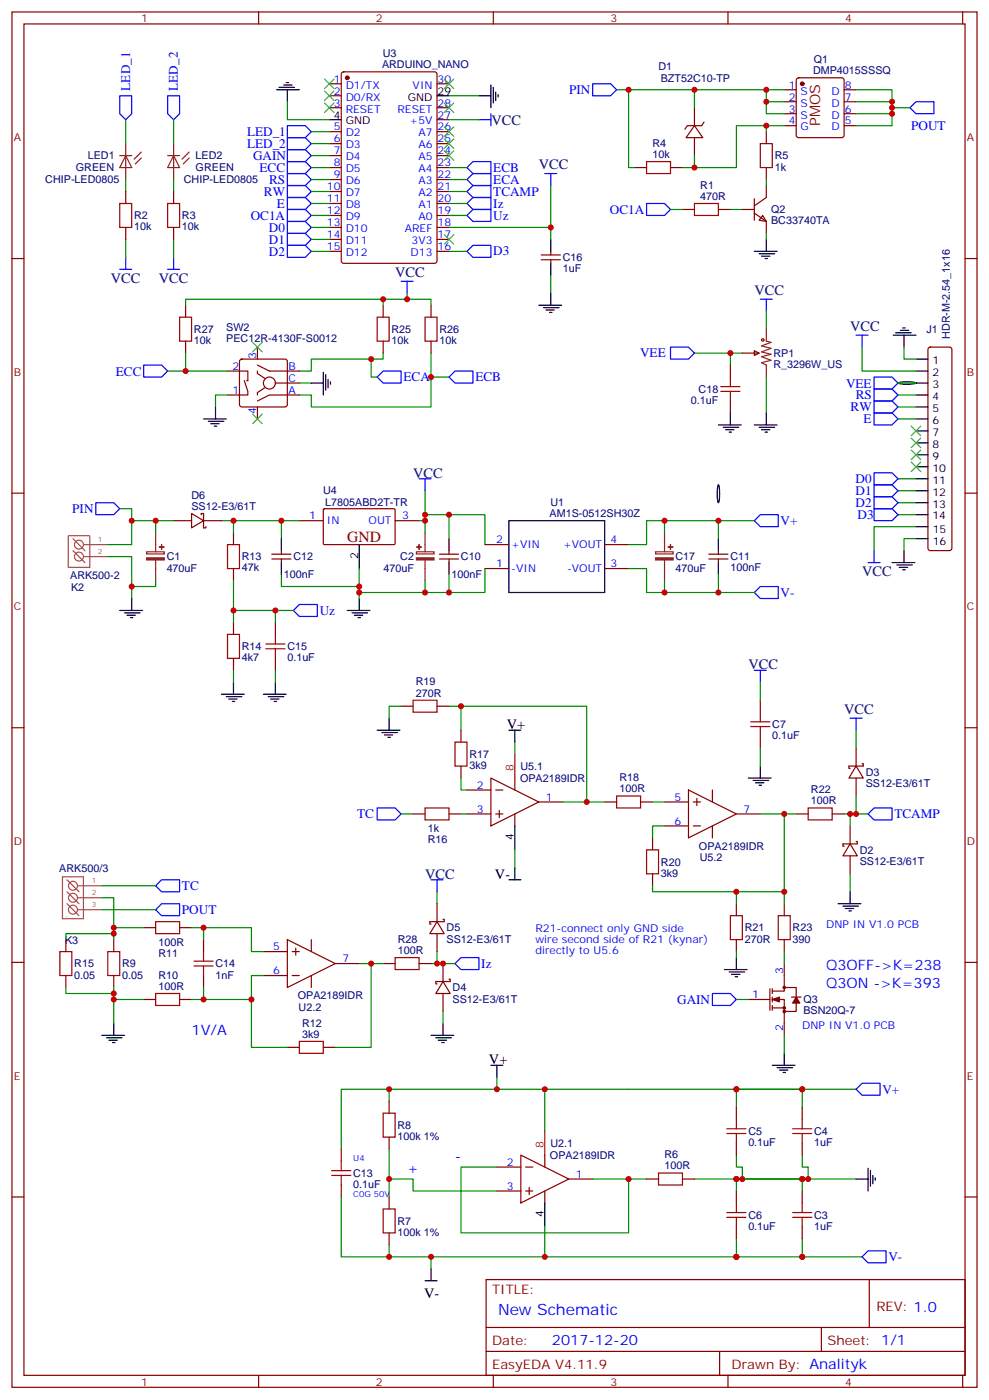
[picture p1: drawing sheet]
<svg xmlns="http://www.w3.org/2000/svg" width="291mm" height="413mm" viewBox="0 0 291 413" stroke-linecap="round" stroke-linejoin="round" font-family="sans-serif">
<g fill="none" stroke="#870000" stroke-width=".35">
<path d="M3.5 3.5h284.4v405.4h-284.4zM7.1 7.1h277.2v398.2h-277.2zM76.2 3.5v3.6M145.3 3.5v3.6M214.5 3.5v3.6M283.6 3.5v3.6M97 24.7h3.5M97 28.2h3.5M97 31.8h3.5M97 38.8h3.5M100.8 21.4l.4-.2h26.9l.6 .4 .1 55.3-.5 .7h-27.1l-.6-.5-.1-55.2zM128.8 24.7h3.5"/>
<path d="M128.8 31.8h3.5M128.8 38.8h3.5M128.8 35.3h3.5M204.6 37l2.5 3.6h-5zM204.6 31.8v5.2M207.4 36l-.7 1h-4.2l-.7 1.1M225.8 38.8v3.5M231.1 26.5h3.5M231.1 30h3.5M231.1 33.5h3.5M231.1 37h3.5M234.8 23.1l.5-.2h12.7l.5 .2 .2 .5v16.3l-.2 .5-.5 .2h-12.7l-.5-.3-.2-.4v-16.3z"/>
<path d="M248.7 26.5h3.5M248.7 30h3.5M248.7 33.5h3.5M248.7 37h3.5M37 56.4v3.6M51.2 56.4v3.6M97 42.3h3.5M97 45.9h3.5M97 49.4h3.5M97 52.9h3.5M97 56.4h3.5M97 60h3.5"/>
<path d="M128.8 42.3h3.5M128.8 45.9h3.5M128.8 49.4h3.5M128.8 52.9h3.5M128.8 56.4h3.5M128.8 60h3.5M187 49.4h3.5M197.6 49.4h3.5M204.6 40.6v5.3M222.2 58.6v6.3M225.8 49.4v3.5M225.8 54.7v3.5l-3.6 2.5"/>
<path d="M3.5 76.2h3.6M37 67v3.6M51.2 67v3.6M97 63.5h3.5M97 67h3.5M97 70.6h3.5M97 74.1h3.5M128.8 63.5h3.5M128.8 67h3.5M128.8 70.6h3.5M128.8 74.1h3.5M159.5 75.1h5.6"/>
<path d="M159.5 76.6h5.6M162.3 74.1v1M162.3 76.6v1M201.1 61.7h3.5M211.7 61.7h3.5M218.7 61.7h3.5M222.2 62.8l3.6 2.5v3.5M224.7 63.5l1.1 1.8-2.1-.4zM284.3 76.2h3.6M54.7 90v3.5M112.9 90v3.5M127 90v3.5"/>
<path d="M54.7 100.5v3.6M67 109.4h6v2.8h-.3M70.8 106l.5-.2h12.7l.5 .2 .2 .5v12.7l-.3 .5-.4 .2h-12.7l-.5-.2-.2-.5v-12.7zM72 112.2l1 3.2v1h-6M75.8 107.6l3.6 1.8h8.8M75.8 102.3v3.5M75.8 109.4v.7l2.2 1.4M75.8 119.9v3.6M78 114.3l-2.2 1.4v.7M81.1 112.9h7.1M88.2 116.4h-8.8l-3.6 1.8M112.9 100.5v3.6"/>
<path d="M127 100.5v3.6M215.2 107.6v3.5M215.2 118.2v3.5M218.7 104.1h5M222.2 103.4l1.5 .7-1.5 .7zM273.6 102.5l.5-.2h5.7l.5 .2 .2 .5v58.6l-.3 .5-.4 .2h-5.7l-.5-.3-.2-.4v-58.6zM3.5 145.3h3.6M51.2 153.5h5.2M56.4 151.3l3.6 2.2-3.6 2.1zM59.3 151.7v-.4h.7v4.3h.7v-.4M60 153.5h5.3M68.8 157v3.5"/>
<path d="M88.2 153.5h7M95.3 150.1l.3-.2 20.6 .1 .2 .3v10l-.3 .2h-20.7l-.2-.3zM116.4 153.5h7.1M284.3 145.3h3.6M68.8 167.6v3.5M80.1 163.3h5.6M80.1 164.7h5.6M82.9 162.3v1M82.9 164.7v1.1M129.5 163.3h5.6M129.5 164.7h5.6M132.3 162.3v1"/>
<path d="M132.3 164.7v1.1M142.9 167.6h7M142.9 160.5h7M178.2 167.6h7M178.2 160.5h7M208.8 163.3h5.7M208.8 164.7h5.7M211.7 162.3v1M211.7 164.7v1.1M68.8 183.4v3.6M68.8 194v3.6M81.1 183.4v3.6"/>
<path d="M81.1 194v3.6M3.5 214.5h3.6M118.2 208.1h3.5M128.8 208.1h3.5M135.8 215.2v3.5M224 206.4v3.5M224 217v3.5M284.3 214.5h3.6M121.7 239.9h3.5M132.3 239.9h3.5M135.8 225.8v3.5M137.6 232.8h7"/>
<path d="M137.6 239.9h7M144.6 229.3l14.1 7.1-14.1 7zM146 232.8h2.2M146 239.9h2.2M147.1 238.8v2.1M151.7 229.3v3.5M151.7 239.9v3.5M158.7 236.4h7.1M178.2 236.4h3.5M188.7 236.4h3.6M195.8 236.4h7M202.8 232.8l14.2 7.1-14.2 7z"/>
<path d="M204.3 236.4h2.1M205.3 235.3v2.1M209.9 232.8v3.6M217 239.9h7M234.6 239.9h3.5M245.2 239.9h3.5M252.2 225.8l2.2 3.5h-4.3zM252.2 220.5v5.3M252.2 229.3v5.3M254 225.1h.4v.7h-4.3v.7h.4M192.3 246.9v3.6M192.3 257.5v3.6"/>
<path d="M195.8 243.4h7M204.3 243.4h2.1M209.9 243.4v3.5M250.5 248.7l2.1 3.5h-4.2zM250.5 243.4v5.3M250.5 252.2v5.3M252.2 248h.4v.7h-4.2v.7h.3M19.4 276.9v3.6M33.5 276.9v3.6M42.3 273.4h3.6M52.9 273.4h3.5M60 276.9v3.6"/>
<path d="M84.7 276.9l14.1 7.1-14.1 7zM87.1 279.4v2.1M91.7 276.9v3.6M128.8 271.6l2.1 3.6h-4.3zM128.8 266.3v5.3M128.8 275.2v5.3M130.5 270.9h.4v.7h-4.3v.7h.4M217 266.3v3.6M217 276.9v3.6M231.1 266.3v3.6M231.1 276.9v3.6M3.5 283.6h3.6"/>
<path d="M19.4 287.5v3.5M33.5 287.5v3.5M42.3 294.6h3.6M52.9 294.6h3.5M60 287.5v3.5M77.6 287.5h7.1M77.6 280.5h7.1M86.1 287.5h2.1M86.1 280.5h2.1M91.7 287.5v3.5M98.8 284h7M112.9 284h3.5"/>
<path d="M123.5 284h3.5M130.5 289.3l2.1 3.5h-4.2zM130.5 284v5.3M130.5 292.8v5.3M132.3 288.6h.3v.7h-4.2v.7h.4M220.5 294.6h6.3M226.8 291.4v6.3M227.5 294.6h3.6v3.5h3.5v-2.5M227.5 292.1h3.6v-1.1h3.5v2.9M227.5 291.4v1.4M227.5 293.9v1.4M227.5 296.3v1.4"/>
<path d="M227.5 297h3.6M231.1 284v7M231.1 298.1v7.1M233.2 293.9h2.8M284.3 283.6h3.6M84.7 308.7h3.5M95.2 308.7h3.6M100.5 338.7v3.5M114.7 324.6v3.5M114.7 335.1v3.6M217 326.3v3.5M217 336.9v3.5"/>
<path d="M236.4 326.3v3.5M236.4 336.9v3.5M3.5 352.8h3.6M100.5 349.2v3.6M114.7 352.8v3.5M146.4 344h7.1M146.4 351h7.1M153.5 340.4l14.1 7.1-14.1 7zM154.9 344h2.1M154.9 351h2.1M155.9 350v2.1M160.5 340.4v3.6"/>
<path d="M160.5 351v3.5M167.6 347.5h7M190.5 347.5h3.5M201.1 347.5h3.5M217 351v3.5M236.4 351v3.5M284.3 352.8h3.6M114.7 363.4v3.5M143.2 377.1h141.1v28.2h-141.1zM217 361.6v3.5M236.4 361.6v3.5M256.1 377.1v14.1"/>
<path d="M143.2 391.2h141.1M143.2 398.3h141.1M212 398.3v7M242 391.2v7.1M76.2 405.3v3.6M145.3 405.3v3.6M214.5 405.3v3.6M283.6 405.3v3.6"/>
<circle cx="79.4" cy="112.9" r="1.76"/>
</g>
<g fill="none" stroke="#8c2424" stroke-width=".35">
<path d="M35.3 45.9h3.5M37 45.9l1.8 3.5h-3.5zM37 42.3v10.6M41.6 46.6l-1.7 1.7M41.6 44.8l-2.1 2.1M49.4 45.9h3.5M51.2 45.9l1.7 3.5h-3.5zM51.2 42.3v10.6M55.7 46.6l-1.7 1.7M55.7 44.8l-2.1 2.1M225.8 97v3.5l1.4 .4-2.8 1.1 2.8 .7-2.8 1 2.8 .7-2.8 .7 2.8 1.1-2.8 .7 1.4 .7v3.5M45.9 157v5.6"/>
<path d="M125.2 157v5.6M195.8 157v5.6M43.2 162.6h5.2v.7h-5.2zM45.9 165.1v6M122.7 162.6h5.2v.7h-5.2zM125.2 165.1v6M193.1 162.6h5.2v.7h-5.2zM195.8 165.1v6"/>
</g>
<g fill="none" stroke="#00f" stroke-width=".35">
<path d="M35.3 28.2h3.5v5.3l-1.8 1.8-1.7-1.8zM49.4 28.2h3.5v5.3l-1.7 1.8-1.8-1.8zM84.7 37h5.3l1.7 1.8-1.7 1.8h-5.3zM141.1 35.3h3.5M144.6 33.5v3.5M174.6 24.7h5.3l1.8 1.8-1.8 1.7h-5.3zM268.1 31.8l1.8-1.8h5.3v3.5h-5.3zM84.7 40.6h5.3l1.7 1.7-1.7 1.8h-5.3zM84.7 44.1h5.3l1.7 1.8-1.7 1.7h-5.3zM84.7 51.2h5.3l1.7 1.7-1.7 1.8h-5.3zM84.7 54.7h5.3l1.7 1.7-1.7 1.8h-5.3zM84.7 58.2h5.3l1.7 1.8-1.7 1.7h-5.3z"/>
<path d="M84.7 47.6h5.3l1.7 1.8-1.7 1.8h-5.3zM137.6 60l1.7-1.8h5.3v3.5h-5.3zM137.6 56.4l1.7-1.7h5.3v3.5h-5.3zM139.3 51.2h5.3v3.5h-5.3l-1.7-1.8zM139.3 47.6h5.3v3.6h-5.3l-1.7-1.8zM160.5 51.2h3.5M162.3 51.2v3.5M190.5 60h5.3l1.8 1.7-1.8 1.8h-5.3zM35.3 79.4h3.5M37 75.8v3.6M49.4 79.4h3.5M51.2 75.8v3.6"/>
<path d="M84.7 61.7h5.3l1.7 1.8-1.7 1.8h-5.3zM84.7 72.3h5.3l1.7 1.8-1.7 1.7h-5.3zM84.7 68.8h5.3l1.7 1.8-1.7 1.7h-5.3zM84.7 65.3h5.3l1.7 1.7-1.7 1.8h-5.3zM137.6 63.5l1.7-1.8h5.3v3.6h-5.3zM139.3 72.3h5.3v3.5h-5.3l-1.7-1.7zM118.2 82.9h3.5M119.9 82.9v3.5M224 88.2h3.5M225.8 88.2v3.5M252.2 98.8h3.6M254 98.8v3.5"/>
<path d="M42.3 107.6h5.3l1.8 1.8-1.8 1.7h-5.3zM111.1 111.1l1.8-1.7h5.3v3.5h-5.3zM132.3 111.1l1.8-1.7h5.2v3.5h-5.2zM197.6 102.3h5.2l1.8 1.8-1.8 1.7h-5.2zM257.5 118.2h5.3l1.8 1.7-1.8 1.8h-5.3zM257.5 114.7h5.3l1.8 1.7-1.8 1.8h-5.3zM257.5 111.1h5.3l1.8 1.8-1.8 1.8h-5.3zM257.5 121.7h5.3l1.8 1.8-1.8 1.7h-5.3zM257.5 139.3h5.3l1.8 1.8-1.8 1.8h-5.3zM28.2 148.2h5.3l1.8 1.7-1.8 1.8h-5.3zM123.5 141.1h3.5M125.2 141.1v3.5"/>
<path d="M224 151.7h5.3v3.5h-5.3l-1.8-1.7zM257.5 142.9h5.3l1.8 1.7-1.8 1.8h-5.3zM257.5 146.4h5.3l1.8 1.8-1.8 1.7h-5.3zM257.5 149.9h5.3l1.8 1.8-1.8 1.8h-5.3zM86.4 179.9l1.8-1.7h5.3v3.5h-5.3zM222.2 174.6l1.8-1.7h5.3v3.5h-5.3zM255.8 165.8h3.5M257.5 162.3v3.5M222.2 197.6h3.6M224 197.6v3.5M250.5 211.7h3.5M252.2 211.7v3.5"/>
<path d="M111.1 238.1h5.3l1.8 1.8-1.8 1.8h-5.3zM255.8 239.9l1.7-1.8h5.3v3.6h-5.3zM127 259.3h3.5M128.8 259.3v3.5M45.9 268.1l1.7-1.8h5.3v3.6h-5.3zM45.9 261.1l1.7-1.8h5.3v3.5h-5.3zM134.1 284l1.7-1.8h5.3v3.5h-5.3zM209.9 292.8h5.3l1.8 1.8-1.8 1.7h-5.3zM252.2 321l1.8-1.7h5.3v3.5h-5.3zM254 370.4l1.8-1.7h5.3v3.5h-5.3z"/>
</g>
<g fill="none" stroke="#008700" stroke-width=".35">
<path d="M37 35.3v7M51.2 35.3v7M84.7 30v5.3h12.3M91.7 38.8h5.3M132.3 35.3h8.8M132.3 28.2h8.8M181.7 26.5h44.1M185.2 26.5v22.9h1.8M204.6 26.5v5.3M225.8 30v3.5h5.3M225.8 37v1.8M231.1 26.5h-5.3v3.5h5.3"/>
<path d="M231.1 37h-14.1v12.4h-15.9M252.2 26.5h10.6v7M252.2 33.5h10.6v3.5h-10.6M252.2 30h10.6M262.8 31.8h5.3M37 52.9v3.5M51.2 52.9v3.5M91.7 49.4h5.3M91.7 42.3h5.3M91.7 60h5.3M91.7 56.4h5.3M91.7 45.9h5.3"/>
<path d="M91.7 52.9h5.3M132.3 60h5.3M132.3 56.4h5.3M132.3 49.4h5.3M132.3 52.9h5.3M162.3 54.7v12.3h-30M204.6 45.9v3.5M225.8 52.9v1.8M37 70.6v5.2M51.2 70.6v5.2M91.7 63.5h5.3M91.7 74.1h5.3"/>
<path d="M91.7 70.6h5.3M91.7 67h5.3M132.3 63.5h5.3M132.3 74.1h5.3M162.3 67v3.6M197.6 61.7h3.5M215.2 61.7h3.5M225.8 68.8v1.8M112.9 88.2h-58.2v1.8M119.9 86.4v1.8h-7v1.8M119.9 88.2h7.1v1.8M162.3 81.1v5.3"/>
<path d="M225.8 91.7v5.3M49.4 109.4h5.3M54.7 104.1v5.3h12.3M67 116.4h-3.5v3.5M88.2 112.9h3.5M109.4 105.8v5.3h1.7M112.9 104.1v1.7h-21.2v3.6h-3.5M127 104.1v15.8h-35.3v-3.5h-3.5M127 111.1h5.3M204.6 104.1h14.1M215.2 104.1v3.5M225.8 111.1v10.6"/>
<path d="M254 102.3v7.1h15.9M264.6 112.9h5.3M264.6 116.4h5.3M264.6 119.9h5.3M266.3 102.3v3.5h3.6M264.6 123.5h5.3M35.3 149.9h3.5v10.6h-7.1M38.8 153.5h12.4M45.9 153.5v3.5M65.3 153.5h3.5v3.5M68.8 153.5h14.1M88.2 153.5h-5.3v5.3"/>
<path d="M123.5 153.5h1.7v3.5M125.2 151.7h17.7v8.8M125.2 144.6v8.9M132.3 151.7v7.1M195.8 153.5v3.5M211.7 153.5v5.3M222.2 153.5h-31.7v7h-5.3M264.6 141.1h5.3M264.6 144.6h5.3M264.6 148.2h5.3M264.6 151.7h5.3M269.9 155.2h-12.4v7.1"/>
<path d="M269.9 158.8h-3.6v3.5M31.7 164h7.1v12.4M45.9 171.1v1.8h-7.1M68.8 179.9h12.3v3.5M68.8 171.1v12.3M81.1 179.9h5.3M82.9 169.3v3.6h22.9v3.5M105.8 167.6v5.3M125.2 171.1v3.5h-19.4M132.3 169.3v5.3M142.9 167.6v7h-17.7M185.2 167.6h5.3v7h31.7"/>
<path d="M195.8 171.1v3.5M211.7 169.3v5.3M68.8 197.6v3.5M81.1 197.6v3.5M118.2 208.1h-3.5v3.6M132.3 208.1h3.5M135.8 215.2v-7.1h37.1v28.3h-7.1M151.7 218.7v3.5M224 201.1v5.3M252.2 215.2v5.3M118.2 239.9h3.5M135.8 229.3v3.5h1.8"/>
<path d="M135.8 239.9h1.8M172.9 236.4h5.3M192.3 236.4h3.5M224 239.9h7.1v22.9h-38.8v-1.7M224 220.5v5.3M231.1 239.9h3.5M248.7 239.9h7.1M250.5 239.9v3.5M252.2 234.6v5.3M151.7 250.5v5.3M195.8 243.4h-3.5v3.5M250.5 257.5v5.3"/>
<path d="M30 261.1h15.9M30 264.6h3.5v12.3M30 268.1h15.9M33.5 275.2h-14.1v1.7M33.5 273.4h8.8M56.4 273.4h17.7v7.1h3.5M60 273.4v3.5M128.8 262.8v3.5M217 262.8v3.5M231.1 262.8v3.5M19.4 291v1.8h14.1M33.5 291v10.6"/>
<path d="M33.5 294.6h8.8M60 291v3.6M74.1 294.6v14.1h10.6M77.6 287.5h-3.5v7.1h-17.7M105.8 284h3.6v24.7h-10.6M109.4 284h3.5M128.8 280.5v3.5h-1.8M128.8 284h5.3M130.5 298.1v3.5M217 280.5v1.7M217 294.6h3.5M231.1 280.5v3.5"/>
<path d="M146.4 317.5v3.5M231.1 305.2v5.2M114.7 321h-14.2v17.7M114.7 338.7v14.1M160.5 321v12.4M217 321v5.3M236.4 321v5.3M252.2 321h-137.5v3.6M100.5 352.8v17.6h14.2v-3.5M114.7 347.5h7v3.5h24.7M146.4 344h-10.6v19.4h49.4v-15.9h-10.6M185.2 347.5h5.3"/>
<path d="M204.6 347.5h31.8v3.5M217 340.4v3.6h1.7v3.5M236.4 340.4v3.6h1.7v3.5M252.2 347.5h-35.2v3.5M114.7 370.4h12.3v3.5M127 370.4h90M160.5 361.6v8.8M217 365.1v5.3M217 370.4h37M236.4 365.1v5.3"/>
</g>
<g fill="none" stroke="#000" stroke-width=".35">
<path d="M81.5 26.5h6.7M82.2 25.8h4.6M83.6 25h2.5M84.3 24.3h.7M84.7 26.5v3.5M97 35.3h3.5M128.8 28.2h3.5M141.1 28.2h3.5M144.6 25v6.8M145.3 25.8v4.5M146 27.2v2.4M146.8 27.9v.7"/>
<path d="M162.3 70.6v3.5M162.3 77.6v3.5M222.2 74.1h6.8M223.7 74.8h4.5M224.4 75.5h2.4M225.4 76.2h.7M225.8 70.6v3.5M158.7 90h6.8M160.2 90.7h4.5M160.9 91.4h2.4M161.9 92.1h.7M162.3 86.4v3.6"/>
<path d="M263.2 98.8h6.7M263.9 98.1h4.6M265.3 97.4h2.5M266 96.7h.7M266.3 98.8v3.5M63.5 119.9v3.6M91.7 112.9h3.5M95.2 109.7v6.7M96 110.4v4.6M96.7 111.8v2.5M97.4 112.5v.7M264.6 112.9a10.1 10.1 0 0 1 5.3 0 10.1 10.1 0 0 1-5.3 0z"/>
<path d="M269.9 112.9h3.5M269.9 105.8h3.5M269.9 109.4h3.5M269.9 116.4h3.5M269.9 119.9h3.5M60 123.5h6.7M61.4 124.2h4.6M62.1 124.9h2.5M63.1 125.6h.8M211.7 125.2h6.7M213.1 125.9h4.6M213.8 126.6h2.5"/>
<path d="M214.8 127.4h.7M215.2 121.7v3.5M222.2 125.2h6.8M223.7 125.9h4.5M224.4 126.6h2.4M225.4 127.4h.7M225.8 121.7v3.5M269.9 123.5h3.5M269.9 127h3.5M269.9 130.5h3.5M269.9 134.1h3.5M269.9 137.6h3.5"/>
<path d="M82.9 158.8v3.5M132.3 158.8v3.5M149.9 153.5h28.3v21.1h-28.3zM211.7 142.9a10.1 10.1 0 0 1 0 5.3 10.1 10.1 0 0 1 0-5.3zM211.7 158.8v3.5M269.9 141.1h3.5M269.9 144.6h3.5M269.9 148.2h3.5M269.9 151.7h3.5M269.9 155.2h3.5M269.9 158.8h3.5M35.3 179.9h6.7"/>
<path d="M38.8 176.4v3.5M82.9 165.8v3.5M102.3 179.9h6.7M105.8 160.5v7.1M105.8 176.4v3.5M132.3 165.8v3.5M211.7 165.8v3.5M262.8 165.8h6.7M264.2 166.5h4.6M264.9 167.2h2.5M266 167.9h.7M266.3 162.3v3.5"/>
<path d="M36.7 180.6h4.6M37.4 181.3h2.5M38.5 182h.7M103.7 180.6h4.6M104.4 181.3h2.5M105.5 182h.7M65.3 204.6h6.7M66.7 205.3h4.6M67.4 206h2.4M68.4 206.7h.7M68.8 201.1v3.5M77.6 204.6h6.7"/>
<path d="M79 205.3h4.6M79.7 206h2.5M80.8 206.7h.7M81.1 201.1v3.5M111.1 215.2h6.7M112.5 215.9h4.6M113.2 216.6h2.5M114.3 217.3h.7M114.7 211.7v3.5M149.9 215.2h3.6M151.7 215.2v3.5M220.5 229.3h6.7"/>
<path d="M221.9 230h4.6M222.6 230.7h2.5M223.7 231.4h.7M224 225.8v3.5M149.9 259.3h3.6M151.7 243.4v7.1M151.7 255.8v3.5M246.9 266.3h6.7M248.4 267.1h4.5M249.1 267.8h2.4M250.1 268.5h.7M250.5 262.8v3.5"/>
<path d="M213.4 285.7h6.7M214.8 286.5h4.6M215.5 287.2h2.5M216.6 287.9h.7M217 282.2v3.5M30 305.2h6.7M31.4 305.9h4.6M32.1 306.6h2.5M33.2 307.3h.7M33.5 301.6v3.6M127 305.2h6.7M128.4 305.9h4.6"/>
<path d="M129.1 306.6h2.5M130.2 307.3h.7M130.5 301.6v3.6M144.6 314h3.6M146.4 314v3.5M227.5 314h6.7M229 314.7h4.5M229.7 315.4h2.4M230.7 316.1h.7M231.1 310.4v3.6M160.5 354.5v7.1M252.2 347.5h3.6"/>
<path d="M255.8 344.3v6.7M256.5 345v4.6M257.2 346.4v2.5M257.9 347.1v.7M125.2 377.5h3.6M127 373.9v3.6"/>
</g>
<path d="M151.7 222.2v7.1M160.5 333.4v7" fill="none" stroke="#f00" stroke-width=".35"/>
<g fill="#870000" stroke="#870000" stroke-width=".35">
<path d="M234.6 293.9l1.1 1.7h-2.2z"/>
<path d="M227.5 294.6l2.2-.7v1.4z"/>
<circle cx="102.3" cy="22.9" r=".53"/>
<circle cx="236.4" cy="24.7" r=".53"/>
<circle cx="231.1" cy="297" r=".35"/>
<circle cx="231.1" cy="298.1" r=".35"/>
<circle cx="231.1" cy="291" r=".35"/>
</g>
<g fill="none" stroke="#a64a4a" stroke-width=".35">
<path d="M20.1 158v9.2M20.2 157.9h6.1M21.5 158.8l3.5 3.5M26.5 158v9.2h-6.2M21.5 162.3l3.5 3.5M21.9 164a1.32 1.32 0 0 1 2-1.1 1.32 1.32 0 0 1 .1 2.3 1.32 1.32 0 0 1-2.1-1M21.9 160.5a1.32 1.32 0 0 1 2-1.1 1.32 1.32 0 0 1 .1 2.2 1.32 1.32 0 0 1-2.1-1M24.8 160.5h6.9M24.8 164h6.9M18.4 258.4h6.2v12.4h-6.2zM19.7 259.3l3.6 3.5M19.7 262.8l3.6 3.5"/>
<path d="M19.7 266.3l3.6 3.6M20.2 264.6a1.32 1.32 0 0 1 1.9-1.2 1.32 1.32 0 0 1 .1 2.3 1.32 1.32 0 0 1-2-1M20.2 268.1a1.32 1.32 0 0 1 1.9-1.1 1.32 1.32 0 0 1 .1 2.2 1.32 1.32 0 0 1-2-1M20.2 261.1a1.32 1.32 0 0 1 1.9-1.2 1.32 1.32 0 0 1 .1 2.3 1.32 1.32 0 0 1-2-1M23 261.1h7M23 264.6h7M23 268.1h7"/>
</g>
<g fill="#8c2424" stroke="#8c2424" stroke-width=".35">
<path d="M43.2 164.4h5.2v.6h-5.2z"/>
<path d="M46.9 161.2l1.4 .1z"/>
<path d="M47.6 160.5v1.4z"/>
<path d="M122.7 164.4h5.2v.6h-5.2z"/>
<path d="M122.8 161.2l1.4 .1z"/>
<path d="M123.5 160.5v1.4z"/>
<path d="M193.1 164.4h5.2v.6h-5.2z"/>
<path d="M196.8 161.2l1.5 .1z"/>
<path d="M197.5 160.5l.1 1.4z"/>
</g>
<g fill="none" stroke="#a10000" stroke-width=".35">
<path d="M35.3 60h3.5v7h-3.5zM49.4 60h3.5v7h-3.5zM190.5 47.6h7.1v3.6h-7.1zM204.6 60h7.1v3.5h-7.1zM224 42.3h3.5v7.1h-3.5zM52.9 93.5h3.5v7h-3.5zM111.1 93.5h3.6v7h-3.6zM125.2 93.5h3.6v7h-3.6zM212.4 113.9h5.6M212.4 115.4h5.6M215.2 111.1v2.8M215.2 115.4v2.8"/>
<path d="M67 160.5h3.6v7.1h-3.6zM67 187h3.6v7h-3.6zM78.3 189.8h5.7M78.3 191.2h5.7M81.1 187v2.8M81.1 191.2v2.8M121.7 206.4h7.1v3.5h-7.1zM134.1 218.7h3.5v7.1h-3.5zM221.2 214.1h5.6M221.2 212.7h5.6M224 209.9v2.8M224 214.1v2.9"/>
<path d="M125.2 238.1h7.1v3.6h-7.1zM181.7 234.6h7v3.5h-7zM238.1 238.1h7.1v3.6h-7.1zM190.5 250.5h3.5v7h-3.5zM45.9 271.6h7v3.6h-7zM215.2 269.9h3.5v7h-3.5zM229.3 269.9h3.5v7h-3.5zM17.6 280.5h3.6v7h-3.6zM31.7 280.5h3.6v7h-3.6zM45.9 292.8h7v3.5h-7zM57.1 284.7h5.7M57.1 283.3h5.7"/>
<path d="M60 280.5v2.8M60 284.7v2.8M116.4 282.2h7.1v3.5h-7.1zM88.2 306.9h7v3.5h-7zM112.9 328.1h3.5v7h-3.5zM214.1 334.1h5.7M214.1 332.7h5.7M217 329.8v2.9M217 334.1v2.8M233.5 334.1h5.7M233.5 332.7h5.7M236.4 329.8v2.9"/>
<path d="M236.4 334.1v2.8M97.7 346.4h5.7M97.7 345h5.7M100.5 342.2v2.8M100.5 346.4v2.8M112.9 356.3h3.5v7.1h-3.5zM194 345.7h7.1v3.5h-7.1zM214.1 358.8h5.7M214.1 357.4h5.7M217 354.5v2.9M217 358.8v2.8M233.5 358.8h5.7"/>
<path d="M233.5 357.4h5.7M236.4 354.5v2.9M236.4 358.8v2.8"/>
<circle cx="224.7" cy="100.2" r=".35"/>
</g>
<g fill="none" stroke="#3c3" stroke-width=".35">
<path d="M95.6 23.3l2.8 2.8M95.6 26.8l2.8 2.8M95.6 30.3l2.8 2.9M98.4 23.3l-2.8 2.8M98.4 26.8l-2.8 2.8M98.4 30.3l-2.8 2.9M130.9 30.3l2.8 2.9M130.9 37.4l2.8 2.8M130.9 23.3l2.8 2.8M133.7 30.3l-2.8 2.9M133.7 37.4l-2.8 2.8M133.7 23.3l-2.8 2.8"/>
<path d="M130.9 40.9l2.8 2.8M130.9 44.5l2.8 2.8M133.7 40.9l-2.8 2.8M133.7 44.5l-2.8 2.8M130.9 69.1l2.8 2.9M133.7 69.1l-2.8 2.9M74.4 100.9l2.9 2.8M77.3 100.9l-2.9 2.8M74.4 122.1l2.9 2.8M77.3 122.1l-2.9 2.8M268.5 125.6l2.8 2.8M268.5 129.1l2.8 2.8"/>
<path d="M268.5 132.6l2.8 2.9M268.5 136.2l2.8 2.8M271.3 125.6l-2.8 2.8M271.3 129.1l-2.8 2.8M271.3 132.6l-2.8 2.9M271.3 136.2l-2.8 2.8"/>
</g>
<g fill="#c00">
<circle cx="105.8" cy="172.9" r=".88"/>
<circle cx="82.9" cy="153.5" r=".88"/>
<circle cx="262.8" cy="33.5" r=".88"/>
<circle cx="262.8" cy="30" r=".88"/>
<circle cx="262.8" cy="31.7" r=".88"/>
<circle cx="225.8" cy="30" r=".88"/>
<circle cx="225.8" cy="26.5" r=".88"/>
<circle cx="185.2" cy="26.5" r=".88"/>
<circle cx="225.8" cy="37" r=".88"/>
<circle cx="204.6" cy="26.5" r=".88"/>
<circle cx="204.6" cy="49.4" r=".88"/>
<circle cx="218.7" cy="347.5" r=".88"/>
<circle cx="217" cy="321" r=".88"/>
<circle cx="217" cy="370.4" r=".88"/>
<circle cx="217" cy="347.5" r=".88"/>
<circle cx="185.2" cy="347.5" r=".88"/>
<circle cx="114.7" cy="321" r=".88"/>
<circle cx="146.4" cy="321" r=".88"/>
<circle cx="114.7" cy="347.5" r=".88"/>
<circle cx="160.5" cy="370.4" r=".88"/>
<circle cx="114.7" cy="370.4" r=".88"/>
<circle cx="160.5" cy="321" r=".88"/>
<circle cx="236.4" cy="321" r=".88"/>
<circle cx="238.1" cy="347.5" r=".88"/>
<circle cx="236.4" cy="347.5" r=".88"/>
<circle cx="236.4" cy="370.4" r=".88"/>
<circle cx="33.5" cy="273.4" r=".88"/>
<circle cx="33.5" cy="294.6" r=".88"/>
<circle cx="60" cy="273.4" r=".88"/>
<circle cx="60" cy="294.6" r=".88"/>
<circle cx="74.1" cy="294.6" r=".88"/>
<circle cx="33.5" cy="275.2" r=".88"/>
<circle cx="33.5" cy="292.8" r=".88"/>
<circle cx="135.8" cy="208.1" r=".88"/>
<circle cx="217" cy="262.8" r=".88"/>
<circle cx="231.1" cy="239.9" r=".88"/>
<circle cx="162.3" cy="67" r=".88"/>
<circle cx="250.5" cy="239.9" r=".88"/>
<circle cx="252.2" cy="239.9" r=".88"/>
<circle cx="231.1" cy="262.8" r=".88"/>
<circle cx="195.8" cy="153.5" r=".88"/>
<circle cx="68.8" cy="179.9" r=".88"/>
<circle cx="81.1" cy="179.9" r=".88"/>
<circle cx="105.8" cy="174.6" r=".88"/>
<circle cx="125.2" cy="153.5" r=".88"/>
<circle cx="125.2" cy="151.7" r=".88"/>
<circle cx="125.2" cy="174.6" r=".88"/>
<circle cx="195.8" cy="174.6" r=".88"/>
<circle cx="172.9" cy="236.4" r=".88"/>
<circle cx="68.8" cy="153.5" r=".88"/>
<circle cx="38.8" cy="153.5" r=".88"/>
<circle cx="215.2" cy="104.1" r=".88"/>
<circle cx="119.9" cy="88.2" r=".88"/>
<circle cx="109.4" cy="105.8" r=".88"/>
<circle cx="127" cy="111.1" r=".88"/>
<circle cx="112.9" cy="88.2" r=".88"/>
<circle cx="54.7" cy="109.4" r=".88"/>
<circle cx="211.7" cy="153.5" r=".88"/>
<circle cx="211.7" cy="174.6" r=".88"/>
<circle cx="132.3" cy="174.6" r=".88"/>
<circle cx="132.3" cy="151.7" r=".88"/>
<circle cx="45.9" cy="153.5" r=".88"/>
<circle cx="38.8" cy="172.9" r=".88"/>
<circle cx="109.4" cy="284" r=".88"/>
<circle cx="128.8" cy="284" r=".88"/>
<circle cx="130.5" cy="284" r=".88"/>
<circle cx="127" cy="370.4" r=".88"/>
</g>
<text font-size="4.6" fill="#800" x="102.3" y="159.8">GND</text>
<text font-size="4.6" fill="#00f" x="146.8" y="387.7">NewSchematic</text>
<g font-size="4.2" fill="#000080">
<text x="144.8" y="36.7">VCC</text>
<text x="158.8" y="49.9">VCC</text>
<text x="32.7" y="83.3">VCC</text>
<text x="46.8" y="83.3">VCC</text>
<text x="116.5" y="81.7">VCC</text>
<text x="222.3" y="87">VCC</text>
<text x="250.5" y="97.5">VCC</text>
<text x="121.7" y="140.8">VCC</text>
<text x="254" y="169.9">VCC</text>
<text x="220.5" y="197.2">VCC</text>
<text x="248.7" y="210.4">VCC</text>
<text x="125.3" y="258.9">VCC</text>
</g>
<text font-size="4.2" fill="#800" x="241.7" y="37" transform="rotate(-90 241.7 37)">PMOS</text>
<g font-size="4.2">
<text x="149.4" y="214.8">V+</text>
<text x="145.8" y="259">V-</text>
<text x="144.1" y="313.6">V+</text>
<text x="125" y="382.4">V-</text>
</g>
<g font-size="4.2" fill="#00f">
<text x="243.4" y="285.7">Q3OFF-&gt;K=238</text>
<text x="243.4" y="291">Q3ON -&gt;K=393</text>
<text x="56.4" y="305.2">1V/A</text>
<text x="119.9" y="345.7">+</text>
<text x="134.1" y="342.2">-</text>
<text x="162.6" y="396.5">2017-12-20</text>
</g>
<g font-size="3.9" fill="#00f">
<text x="38.3" y="26.7" transform="rotate(-90 38.3 26.7)">LED_1</text>
<text x="52.4" y="26.7" transform="rotate(-90 52.4 26.7)">LED_2</text>
<text x="167.7" y="27.8">PIN</text>
<text x="72.8" y="40">LED_1</text>
<text x="268.5" y="38.3">POUT</text>
<text x="72.8" y="43.6">LED_2</text>
<text x="74.6" y="47.1">GAIN</text>
<text x="76.5" y="50.7">ECC</text>
<text x="145.3" y="50.6">ECB</text>
<text x="77.8" y="57.8">RW</text>
<text x="79.3" y="54.2">RS</text>
<text x="145.3" y="57.6">TCAMP</text>
<text x="145.3" y="54.1">ECA</text>
<text x="73.9" y="64.8">OC1A</text>
<text x="81.6" y="61.3">E</text>
<text x="145.3" y="64.7">Uz</text>
<text x="145.3" y="61.2">Iz</text>
<text x="179.7" y="63.1">OC1A</text>
<text x="79.2" y="71.9">D1</text>
<text x="79.2" y="68.3">D0</text>
<text x="79.2" y="75.4">D2</text>
<text x="145.3" y="75.3">D3</text>
<text x="188.6" y="105.3">VEE</text>
<text x="34.1" y="110.7">ECC</text>
<text x="118.9" y="112.3">ECA</text>
<text x="140.1" y="112.3">ECB</text>
<text x="249.3" y="114.2">VEE</text>
<text x="252.1" y="117.7">RS</text>
<text x="250.6" y="121.3">RW</text>
<text x="254.5" y="124.8">E</text>
<text x="252.1" y="142.4">D0</text>
<text x="252.1" y="146">D1</text>
<text x="252.1" y="149.5">D2</text>
<text x="21.3" y="151.2">PIN</text>
<text x="230" y="154.6">V+</text>
<text x="252.7" y="153">D3</text>
<text x="230" y="175.8">V-</text>
<text x="94.2" y="181.1">Uz</text>
<text x="105.2" y="241.2">TC</text>
<text x="263.5" y="241.1">TCAMP</text>
<text x="53.6" y="262.2">TC</text>
<text x="53.6" y="269.4">POUT</text>
<text x="141.8" y="285.2">Iz</text>
<text x="199.5" y="295.9">GAIN</text>
<text x="260" y="322.3">V+</text>
<text x="261.8" y="371.7">V-</text>
</g>
<g font-size="3.9" fill="#800">
<text x="145" y="381.4">TITLE:</text>
<text x="258.2" y="386.3">REV: 1.0</text>
<text x="145" y="396.5">Date:</text>
<text x="243.8" y="396.5">Sheet: 1/1</text>
<text x="145" y="403.6">EasyEDA V4.11.9</text>
<text x="215.5" y="403.6">Draw</text>
<text x="225.7" y="403.6">n By: Analityk</text>
</g>
<g font-size="3.2" fill="#800">
<text x="41.6" y="6.5">1</text>
<text x="110.8" y="6.5">2</text>
<text x="179.9" y="6.5">3</text>
<text x="249.1" y="6.5">4</text>
<text x="4.1" y="41.6">A</text>
<text x="284.9" y="41.6">A</text>
<text x="4.1" y="110.8">B</text>
<text x="284.9" y="110.8">B</text>
<text x="4.1" y="179.9">C</text>
<text x="284.9" y="179.9">C</text>
<text x="4.1" y="249.1">D</text>
<text x="284.9" y="249.1">D</text>
<text x="4.1" y="318.2">E</text>
<text x="284.9" y="318.2">E</text>
<text x="41.6" y="408.3">1</text>
<text x="110.8" y="408.3">2</text>
<text x="179.9" y="408.3">3</text>
<text x="249.1" y="408.3">4</text>
</g>
<g font-size="3.2" fill="#000080">
<text x="112.8" y="16.9">U3</text>
<text x="112.6" y="20.1">ARDUINO_NANO</text>
<text x="194" y="20.5">D1</text>
<text x="239.6" y="21.9">DMP4015SSSQ</text>
<text x="239.8" y="18.7">Q1</text>
<text x="194.7" y="24">BZT52C10-TP</text>
<text x="25.9" y="47">LED1</text>
<text x="57.6" y="47">LED2</text>
<text x="192.2" y="46.6">10k</text>
<text x="192.2" y="43.2">R4</text>
<text x="228.2" y="47">R5</text>
<text x="22.4" y="50.5">GREEN</text>
<text x="57.6" y="50.5">GREEN</text>
<text x="228.2" y="50.3">1k</text>
<text x="13.4" y="54.1">CHIP-LED0805</text>
<text x="54.2" y="54">CHIP-LED0805</text>
<text x="206.3" y="58.9">470R</text>
<text x="206.3" y="55.6">R1</text>
<text x="39.5" y="64.6">R2</text>
<text x="53.6" y="64.6">R3</text>
<text x="227.2" y="62.9">Q2</text>
<text x="39.5" y="67.9">10k</text>
<text x="53.6" y="67.9">10k</text>
<text x="227.2" y="66.1">BC33740TA</text>
<text x="165.8" y="76.9">C16</text>
<text x="165.8" y="80.2">1uF</text>
<text x="57.1" y="101.4">10k</text>
<text x="57.1" y="98.1">R27</text>
<text x="66.7" y="100.9">PEC12R-4130F-S0012</text>
<text x="66.7" y="97.6">SW2</text>
<text x="115.4" y="101.4">10k</text>
<text x="115.4" y="98.1">R25</text>
<text x="129.5" y="101.4">10k</text>
<text x="129.5" y="98.1">R26</text>
<text x="273" y="98">J1</text>
<text x="279.8" y="99.9" transform="rotate(-90 279.8 99.9)">HDR-M-2.54_1x16</text>
<text x="227.9" y="105.1">RP1</text>
<text x="227.9" y="108.4">R_3296W_US</text>
<text x="203.5" y="119">0.1uF</text>
<text x="205.8" y="115.7">C18</text>
<text x="56.4" y="147">D6</text>
<text x="95.2" y="145.7">U4</text>
<text x="95.8" y="149.3">L7805ABD2T-TR</text>
<text x="162.2" y="149.2">U1</text>
<text x="56.4" y="150.3">SS12-E3/61T</text>
<text x="161.9" y="152.4">AM1S-0512SH30Z</text>
<text x="49.1" y="165.1">C1</text>
<text x="71.3" y="165.2">R13</text>
<text x="86.4" y="165.1">C12</text>
<text x="117.9" y="165.1">C2</text>
<text x="135.8" y="165.1">C10</text>
<text x="199" y="165.1">C17</text>
<text x="215.2" y="165.1">C11</text>
<text x="20.7" y="170.7">ARK500-2</text>
<text x="49.1" y="168.5">470uF</text>
<text x="71.3" y="168.4">47k</text>
<text x="83.7" y="170.4">100nF</text>
<text x="113" y="168.5">470uF</text>
<text x="133.1" y="170.4">100nF</text>
<text x="199" y="168.5">470uF</text>
<text x="215.2" y="168.4">100nF</text>
<text x="20.9" y="174.2">K2</text>
<text x="71.3" y="191.6">R14</text>
<text x="84.7" y="191.6">C15</text>
<text x="71.3" y="194.9">4k7</text>
<text x="84.7" y="194.9">0.1uF</text>
<text x="122.5" y="202">R19</text>
<text x="122.5" y="205.3">270R</text>
<text x="227.5" y="214.5">C7</text>
<text x="227.5" y="217.8">0.1uF</text>
<text x="138.3" y="226.7">3k9</text>
<text x="138.3" y="223.4">R17</text>
<text x="153.4" y="226.9">U5.1</text>
<text x="153.2" y="230.4">OPA2189IDR</text>
<text x="182.5" y="233.5">100R</text>
<text x="182.5" y="230.2">R18</text>
<text x="238.9" y="233.8">R22</text>
<text x="255.1" y="231.9">SS12-E3/61T</text>
<text x="255.1" y="228.6">D3</text>
<text x="238.9" y="237.1">100R</text>
<text x="126" y="245.2">1k</text>
<text x="126" y="248.4">R16</text>
<text x="205.9" y="250.5">OPA2189IDR</text>
<text x="253.3" y="251.6">D2</text>
<text x="17.5" y="256.9">ARK500/3</text>
<text x="194.7" y="255.1">R20</text>
<text x="206.2" y="253.8">U5.2</text>
<text x="253.3" y="254.9">SS12-E3/61T</text>
<text x="194.7" y="258.4">3k9</text>
<text x="131.6" y="274.5">D5</text>
<text x="219.4" y="274.5">R21</text>
<text x="233.5" y="274.5">R23</text>
<text x="19.2" y="278.3">K3</text>
<text x="46.7" y="278.7">100R</text>
<text x="46.7" y="281.9">R11</text>
<text x="117.2" y="281.2">100R</text>
<text x="117.2" y="277.9">R28</text>
<text x="131.6" y="277.8">SS12-E3/61T</text>
<text x="219.4" y="277.8">270R</text>
<text x="233.5" y="277.8">390</text>
<text x="21.9" y="285.1">R15</text>
<text x="36" y="285.1">R9</text>
<text x="63.5" y="285.1">C14</text>
<text x="21.9" y="288.4">0.05</text>
<text x="36" y="288.4">0.05</text>
<text x="46.7" y="291.7">100R</text>
<text x="46.7" y="288.5">R10</text>
<text x="63.5" y="288.4">1nF</text>
<text x="133.3" y="292.1">D4</text>
<text x="87.8" y="294.6">OPA2189IDR</text>
<text x="88" y="297.9">U2.2</text>
<text x="133.3" y="295.5">SS12-E3/61T</text>
<text x="236.7" y="298.9">BSN20Q-7</text>
<text x="236.7" y="295.6">Q3</text>
<text x="89" y="305.9">3k9</text>
<text x="89" y="302.6">R12</text>
<text x="117.1" y="336">100k 1%</text>
<text x="117.1" y="332.7">R8</text>
<text x="220.5" y="334.4">C5</text>
<text x="239.9" y="334.4">C4</text>
<text x="162" y="341.5">OPA2189IDR</text>
<text x="162.2" y="338">U2.1</text>
<text x="195.7" y="341.4">R6</text>
<text x="220.5" y="337.8">0.1uF</text>
<text x="239.9" y="337.8">1uF</text>
<text x="104.1" y="346.8">C13</text>
<text x="195.7" y="344.7">100R</text>
<text x="104.1" y="350.1">0.1uF</text>
<text x="220.5" y="359.1">C6</text>
<text x="239.9" y="359.1">C3</text>
<text x="117.1" y="364.2">100k 1%</text>
<text x="117.1" y="360.9">R7</text>
<text x="220.5" y="362.5">0.1uF</text>
<text x="239.9" y="362.5">1uF</text>
</g>
<g font-size="3.2" fill="#00f">
<text x="98.4" y="24.3">1</text>
<text x="98.4" y="27.9">2</text>
<text x="101.8" y="26.1">D1/TX</text>
<text x="101.8" y="29.6">D0/RX</text>
<text x="121.6" y="26.1">VIN</text>
<text x="128.9" y="24.3">30</text>
<text x="232.4" y="26.1">1</text>
<text x="232.4" y="29.6">2</text>
<text x="235.9" y="27.9">S</text>
<text x="245" y="27.9">D</text>
<text x="248.9" y="29.6">7</text>
<text x="248.9" y="26.1">8</text>
<text x="98.4" y="31.4">3</text>
<text x="101.8" y="33.2">RESET</text>
<text x="117.1" y="33.2">RESET</text>
<text x="128.9" y="34.9">27</text>
<text x="128.9" y="31.4">28</text>
<text x="232.4" y="33.2">3</text>
<text x="235.9" y="31.4">S</text>
<text x="235.9" y="34.9">S</text>
<text x="245" y="34.9">D</text>
<text x="245" y="31.4">D</text>
<text x="248.9" y="33.2">6</text>
<text x="98.4" y="38.5">5</text>
<text x="98.4" y="42">6</text>
<text x="101.8" y="40.2">D2</text>
<text x="120.7" y="36.7">+5V</text>
<text x="123.3" y="40.2">A7</text>
<text x="128.9" y="42">25</text>
<text x="128.9" y="38.5">26</text>
<text x="232.4" y="36.7">4</text>
<text x="235.9" y="38.5">G</text>
<text x="245" y="38.5">D</text>
<text x="248.9" y="36.7">5</text>
<text x="98.4" y="45.5">7</text>
<text x="101.8" y="43.7">D3</text>
<text x="101.8" y="47.3">D4</text>
<text x="123.3" y="47.3">A5</text>
<text x="123.3" y="43.7">A6</text>
<text x="128.9" y="45.5">24</text>
<text x="98.4" y="49">8</text>
<text x="98.4" y="52.6">9</text>
<text x="101.8" y="50.8">D5</text>
<text x="123.3" y="50.8">A4</text>
<text x="128.9" y="52.6">22</text>
<text x="128.9" y="49">23</text>
<text x="96.3" y="56.1">10</text>
<text x="96.3" y="59.6">11</text>
<text x="101.8" y="54.3">D6</text>
<text x="101.8" y="57.9">D7</text>
<text x="123.3" y="57.9">A2</text>
<text x="123.3" y="54.3">A3</text>
<text x="128.9" y="59.6">20</text>
<text x="128.9" y="56.1">21</text>
<text x="96.3" y="63.1">12</text>
<text x="101.8" y="61.4">D8</text>
<text x="101.8" y="64.9">D9</text>
<text x="123.3" y="64.9">A0</text>
<text x="123.3" y="61.4">A1</text>
<text x="128.9" y="63.1">19</text>
<text x="96.3" y="66.7">13</text>
<text x="96.3" y="70.2">14</text>
<text x="101.8" y="68.4">D10</text>
<text x="101.8" y="72">D11</text>
<text x="119.3" y="68.4">AREF</text>
<text x="121.3" y="72">3V3</text>
<text x="128.9" y="70.2">17</text>
<text x="128.9" y="66.7">18</text>
<text x="96.3" y="73.7">15</text>
<text x="101.8" y="75.5">D12</text>
<text x="121" y="75.5">D13</text>
<text x="128.9" y="73.7">16</text>
<text x="75.5" y="105.8" transform="rotate(-90 75.5 105.8)">3</text>
<text x="68.5" y="109">2</text>
<text x="85" y="109">B</text>
<text x="85" y="112.5">C</text>
<text x="68.5" y="116.1">1</text>
<text x="85" y="116.1">A</text>
<text x="75.5" y="122" transform="rotate(-90 75.5 122)">4</text>
<text x="91.1" y="153.1">1</text>
<text x="96.3" y="154.5">IN</text>
<text x="108.6" y="154.5">OUT</text>
<text x="118.5" y="153.1">3</text>
<text x="146.2" y="160.2">2</text>
<text x="150.6" y="161.6">+VIN</text>
<text x="165.9" y="161.6">+VOUT</text>
<text x="179.9" y="160.2">4</text>
<text x="146.2" y="167.2">1</text>
<text x="179.9" y="167.2">3</text>
<text x="150.6" y="168.6">-VIN</text>
<text x="167.1" y="168.6">-VOUT</text>
<text x="140.5" y="232.5">2</text>
<text x="140.5" y="239.5">3</text>
<text x="160.9" y="236">1</text>
<text x="198.7" y="236">5</text>
<text x="219.1" y="239.5">7</text>
<text x="198.7" y="243.1">6</text>
<text x="157.7" y="274.8">R21-connect only GND side</text>
<text x="243.4" y="273.4">DNP IN V1.0 PCB</text>
<text x="80.5" y="280.1">5</text>
<text x="157.7" y="278">w</text>
<text x="157.7" y="281.1">directly to U5.6</text>
<text x="160.3" y="278">ire second side of R21 (kynar)</text>
<text x="80.5" y="287.2">6</text>
<text x="100.9" y="283.6">7</text>
<text x="230.7" y="287.2" transform="rotate(-90 230.7 287.2)">3</text>
<text x="221.6" y="294.2">1</text>
<text x="230.7" y="304" transform="rotate(-90 230.7 304)">2</text>
<text x="236.4" y="303.4">DNP IN V1.0 PCB</text>
<text x="149.3" y="343.6">2</text>
<text x="169.7" y="347.1">1</text>
<text x="149.3" y="350.7">3</text>
</g>
<g font-size="3.2">
<text x="120.2" y="29.6">GND</text>
<text x="128.9" y="27.9">29</text>
<text x="98.4" y="34.9">4</text>
<text x="101.8" y="36.7">GND</text>
<text x="274.7" y="107.2">1</text>
<text x="274.7" y="110.8">2</text>
<text x="274.7" y="114.3">3</text>
<text x="274.7" y="117.8">4</text>
<text x="274.7" y="121.4">5</text>
<text x="274.7" y="124.9">6</text>
<text x="274.7" y="128.4">7</text>
<text x="274.7" y="131.9">8</text>
<text x="274.7" y="135.5">9</text>
<text x="274.7" y="139">10</text>
<text x="274.7" y="142.5">11</text>
<text x="274.7" y="146.1">12</text>
<text x="274.7" y="149.6">13</text>
<text x="274.7" y="153.1">14</text>
<text x="274.8" y="157">15</text>
<text x="274.8" y="160.5">16</text>
<text x="105.5" y="164.6" transform="rotate(-90 105.5 164.6)">2</text>
<text x="151.3" y="247.6" transform="rotate(-90 151.3 247.6)">4</text>
<text x="160.2" y="358.7" transform="rotate(-90 160.2 358.7)">4</text>
</g>
<g font-size="3.2" fill="#f00">
<text x="151.3" y="227.2" transform="rotate(-90 151.3 227.2)">8</text>
<text x="160.2" y="338.3" transform="rotate(-90 160.2 338.3)">8</text>
</g>
<g font-size="2.5" fill="#00f">
<text x="104.1" y="342.2">U4</text>
<text x="104.1" y="352.8">C0G 50V</text>
</g>
<g font-size="2.1" fill="#a54b4b">
<text x="28.9" y="159.8">1</text>
<text x="28.9" y="163.3">2</text>
<text x="27.1" y="260.4">1</text>
<text x="27.1" y="263.9">2</text>
<text x="27.1" y="267.4">3</text>
</g>
<g font-size=".4" fill="#ff4b4b">
<text x="21.1" y="169.8">PaJa</text>
<text x="19.3" y="270.4">PaJa</text>
</g>
</svg>
